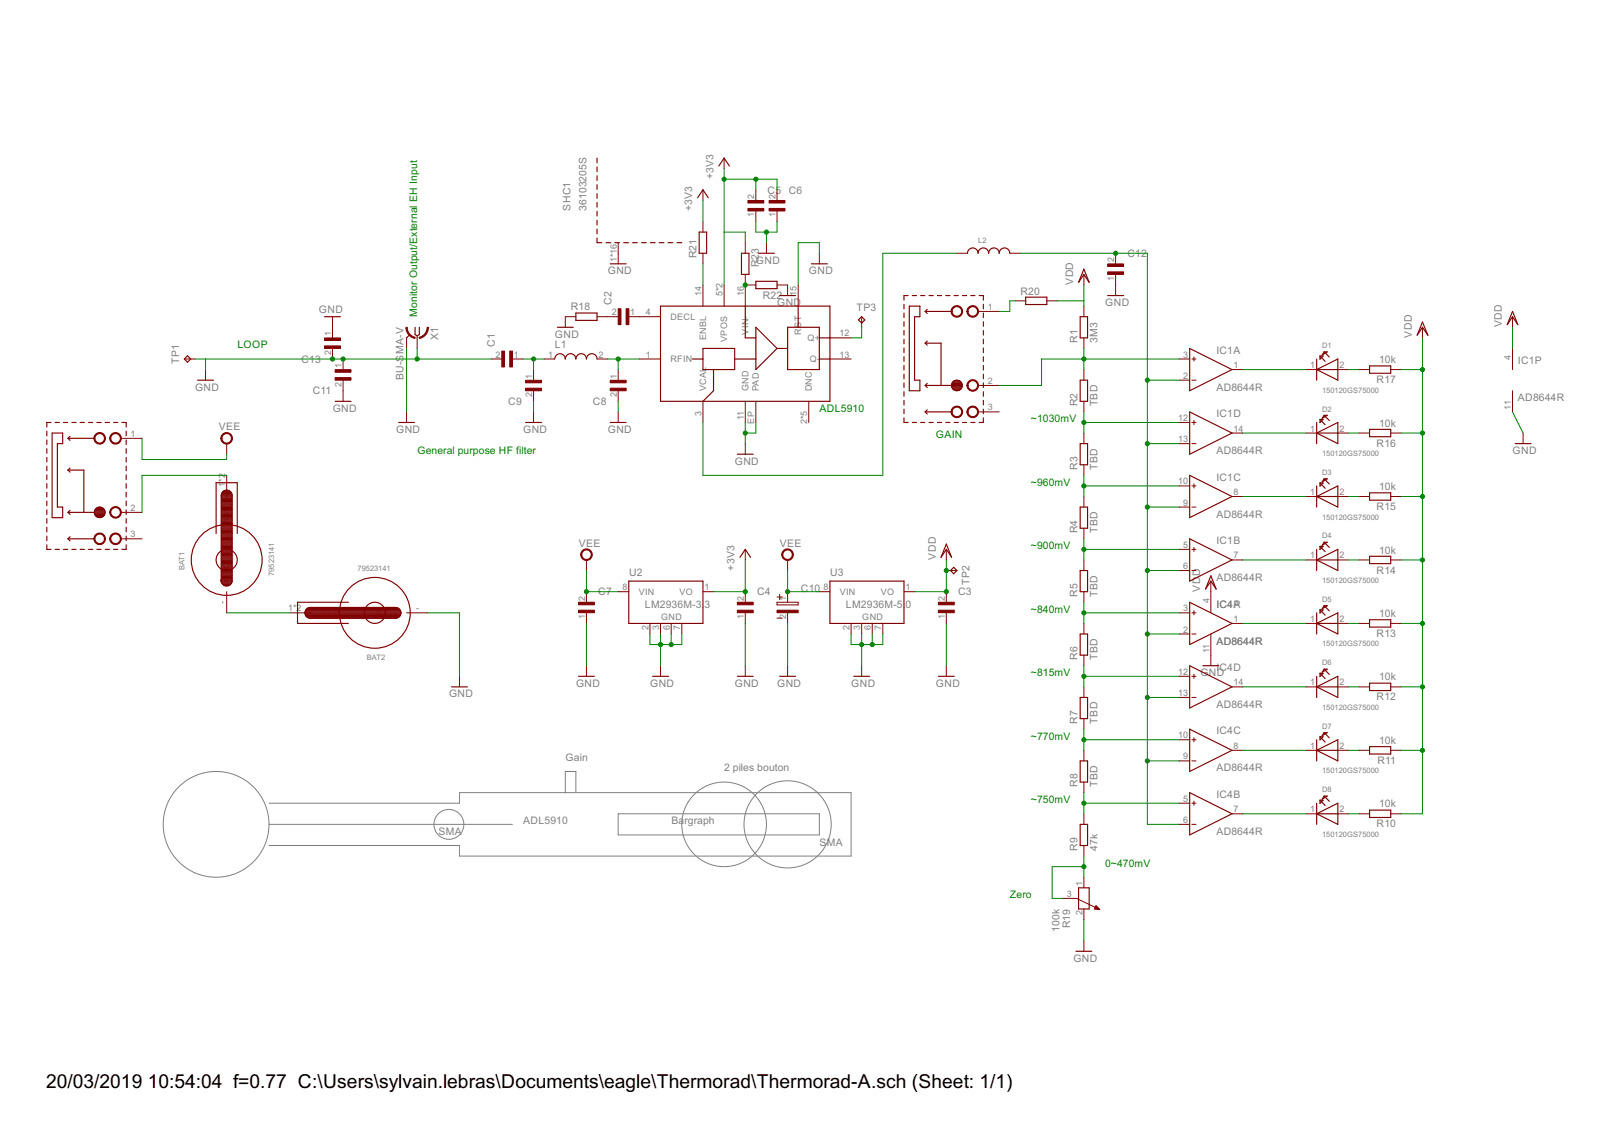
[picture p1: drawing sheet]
<svg xmlns="http://www.w3.org/2000/svg" width="297mm" height="210mm" viewBox="0 0 297 210" stroke-linecap="round" stroke-linejoin="round" font-family="sans-serif">
<g fill="none" stroke="#808080" stroke-width=".18">
<path d="M49.5 147.9h35.1v-2h72v11.7h-72v-1.9h-35.1M49.5 151.8h44.8M104 145.9v-3.9h2v3.9M113.8 149.8h37v3.9h-37z"/>
<circle cx="39.8" cy="151.8" r="9.7"/>
<circle cx="82.6" cy="151.8" r="2.75"/>
<circle cx="133.3" cy="151.8" r="7.8"/>
<circle cx="144.9" cy="151.8" r="8"/>
</g>
<g fill="none" stroke="#800000" stroke-width=".21">
<path d="M109.9 29.1v.9M109.9 30.7v.9M109.9 32.4v.8M109.9 34v.9M109.9 35.6v.9M109.9 37.3v.8M109.9 38.9v.9M128.4 36.4l1-1.5 .9 1.5M132.3 30.6l1-1.5 .9 1.5M59.7 58.3h3M106 57.6h3.9v1.4h-3.9zM109.9 40.6v.8"/>
<path d="M109.9 42.2v.9M109.9 43.8v.9h.8M111.5 44.7h.9M112.3 48.6h2.9M113.2 44.7h.8M114.8 44.7h.9M116.4 44.7h.9M118.1 44.7h.8M119.7 44.7h.9M121.3 44.7h.9M121.6 56.4h31.1v17.5h-31.1zM123 44.7h.8"/>
<path d="M124.6 44.7h.9M128.7 42.7h1.3v3.9h-1.3zM136.5 46.6h1.3v3.9h-1.3zM137.2 56.4v5.8h1.9M139.1 51.8h3.9v1.3h-3.9zM139.6 46.6h2.9M143.5 54.4h2.9M146.9 56.4v3.9M149.3 48.6h3M158 58.9l.6-.6 .6 .6-.6 .6zM166.4 56v.9M166.4 57.6v.9"/>
<path d="M166.4 59.2v.9M167.1 54.4h-.7v.9M167.3 56.4h2v1.9h-1v11.7h1v1.9h-2zM167.9 54.4h.8M169.4 54.4h.8M170.3 57.3h4.8M170.3 57.3l.3 .4M170.6 57l-.3 .3M171 54.4h.7M172.5 54.4h.8M174.1 54.4h.7M175.6 54.4h.8"/>
<path d="M177.1 54.4h.8M178.1 46.6a.97 .97 0 0 1 .9-1 .97 .97 0 0 1 1 1 .97 .97 0 0 1 1-1 .97 .97 0 0 1 .9 1 .97 .97 0 0 1 1-1 .97 .97 0 0 1 1 1 .97 .97 0 0 1 1-1 .97 .97 0 0 1 .9 1M178.7 54.4h.7M180.2 54.4h.8v.9M181 56v.9M181 57.6v.9M181 59.2v.9M188.8 54.7h3.9v1.4h-3.9zM198.8 58.3h1.4v3.9h-1.4zM199.5 49.6l.9 2.4-.9-1.5-1 1.5zM203.9 54.4h2.9M261.8 59.3l1 2.4-1-1.4-1 1.4z"/>
<path d="M278.4 57.3l.9 2.5-.9-1.5-1 1.5zM8.6 79.4v.8M9.4 77.8h-.8v.8M9.6 79.7h1.9v2h-.9v11.7h.9v1.9h-1.9zM10.1 77.8h.8M11.7 77.8h.7M13.2 77.8h.8M14.8 77.8h.7M16.3 77.8h.8M17.8 77.8h.8M19.4 77.8h.8M20.9 77.8h.8"/>
<path d="M22.4 77.8h.8v.8M23.2 79.4v.8M34.5 65.5l.6 .6-.6 .6-.6-.6zM36.4 70h2.9M61.7 73.9h2.9M73.4 77.8h2.9M75.4 61.6l-.6 .6M76.4 60.3v1.3l.4 .2 .4-.2v-1.3M96.7 77.8h3M102.1 66.1a.97 .97 0 0 1 1-1 .97 .97 0 0 1 .9 1 .97 .97 0 0 1 1-1 .97 .97 0 0 1 1 1 .97 .97 0 0 1 1-1 .97 .97 0 0 1 .9 1 .97 .97 0 0 1 1-1 .97 .97 0 0 1 1 1M102.6 60.3h2.9M112.3 77.8h2.9"/>
<path d="M127.4 66.1h2M129.4 64.2h5.8v3.9h-5.8zM131.3 68.1v3.8l-1.9 2M135.2 66.1h3.9M139.1 60.3l3.9 3.9-3.9 3.9zM143 64.2h1.9M144.9 60.3h5.9v7.8h-5.9zM150.8 62.2h1.9M150.8 66.1h1.9M166.4 60.9v.8M166.4 62.5v.8M166.4 64.1v.8"/>
<path d="M166.4 65.7v.8M166.4 67.3v.8M166.4 68.9v.8M166.4 70.5v.9M166.4 72.1v.9M166.4 73.7v.9M166.4 75.3v.9M166.4 76.9v.9h.7M167.9 77.8h.8M169.4 77.8h.8M170.3 71h6.8M170.3 75.8h4.8"/>
<path d="M170.3 63.2h2.9v7.8M170.3 63.2l.3 .4M170.3 71l.3 .4M170.3 75.8l.3 .4M170.6 62.8l-.3 .4M170.6 70.6l-.3 .4M170.6 75.5l-.3 .3M171 77.8h.7M172.5 77.8h.8M174.1 77.8h.7M175.2 71.1l.1 .4M175.2 70.8v.3"/>
<path d="M175.2 71.1h1.9M175.2 70.8h1.9M175.2 70.6v.2M175.2 71.3h1.8M175.2 70.6h1.8M175.3 71.5a.99 .99 0 0 0 1.7 0M175.3 70.5l-.1 .1M175.3 70.5a.99 .99 0 0 1 1.7 0M175.3 71.5h1.7M175.3 70.5h1.7M175.4 71.6h1.4M175.4 70.3h1.4"/>
<path d="M175.6 71.8h1M175.6 70.1h1M175.6 77.8h.8M177 70.5v.1M177 70.6l.1 .2M177.1 71.1l-.1 .4M177.1 70.8v.2M177.1 71v.1M177.1 77.8h.8M178.7 77.8h.7M181 76.9v.9h-.8M181 60.9v.8"/>
<path d="M181 62.5v.8M181 64.1v.8M181 65.7v.8M181 67.3v.8M181 68.9v.8M181 70.5v.9M181 72.1v.9M181 73.7v.9M181 75.3v.9M198.8 70h1.4v3.9h-1.4zM218.9 64.2l7.8 3.9-7.8 3.8zM218.9 75.8l7.8 3.9-7.8 3.9z"/>
<path d="M242.3 68.1l3.9-2v3.9zM242.3 79.7l3.9-1.9v3.9zM242.3 68.1h3.9M242.3 66.1v3.9M242.3 77.8v3.9M242.3 79.7h3.9M242.9 65.6h.6l-.6 .5zM242.9 77.2h.6l-.6 .6zM242.9 65.6l1 .9M242.9 77.2l1 1M243.7 64.8h.6l-1 .6zM243.7 64.8l.9 .9"/>
<path d="M243.7 76.5h.6l-1 .5zM243.7 76.5l.9 .9M252.1 67.4h3.8v1.3h-3.8zM252.1 79.1h3.8v1.3h-3.8zM8.6 81v.9M8.6 82.6v.9M8.6 84.2v.9M8.6 85.8v.9M8.6 87.4v.9M8.6 89v.9M8.6 90.7v.8M8.6 92.3v.8"/>
<path d="M8.6 93.9v.8M8.6 95.5v.8M8.6 97.1v.8M8.6 98.7v.8M12.5 80.7h4.9M12.5 94.3h4.9M12.5 99.2h4.9M12.5 86.6h2.9v7.7M12.5 80.7l.4 .4M12.5 86.6l.4 .3M12.5 94.3l.4 .4M12.5 99.2l.4 .4"/>
<path d="M12.9 80.3l-.4 .4M12.9 86.2l-.4 .4M12.9 94l-.4 .3M12.9 98.8l-.4 .4M17.4 94.4h1.9M17.4 94.3h1.9M17.4 94.1h1.9M17.4 94.6h1.9M17.5 94h1.7M17.5 94.8h1.7M17.5 93.8h1.6M17.6 94.9h1.5"/>
<path d="M17.7 93.6h1.3M17.7 95.1h1.3M17.7 95.1a.97 .97 0 0 1 0-1.5 .97 .97 0 0 1 1.5 .3 .97 .97 0 0 1-.5 1.3M17.7 95.1l.3 .1M17.9 93.5h.9M18 95.2h.7M23.2 81v.9M23.2 82.6v.9M23.2 84.2v.9M23.2 85.8v.9M23.2 87.4v.9M23.2 89v.9"/>
<path d="M23.2 90.7v.8M23.2 92.3v.8M23.2 93.9v.8M23.2 95.5v.8M23.2 97.1v.8M23.2 98.7v.8M39.8 98.2v-9.3h3.9v9.3M40.7 99.8h2M40.7 91.2v15.9M40.7 100h2M40.7 99.7h2M40.7 99.5h2"/>
<path d="M40.7 99.3h2M40.7 99.2h2M40.7 99h2M40.7 98.8h2M40.7 98.7h2M40.7 98.5h2M40.7 98.3h2M40.7 98.2h2M40.7 98h2M40.7 97.9h2M40.7 97.7h2M40.7 97.5h2"/>
<path d="M40.7 97.4h2M40.7 97.2h2M40.7 97h2M40.7 96.9h2M40.7 96.7h2M40.7 96.6h2M40.7 96.4h2M40.7 96.2h2M40.7 96.1h2M40.7 95.9h2M40.7 95.7h2M40.7 95.6h2"/>
<path d="M40.7 95.4h2M40.7 95.2h2M40.7 95.1h2M40.7 94.9h2M40.7 94.8h2M40.7 94.6h2M40.7 94.4h2M40.7 94.3h2M40.7 94.1h2M40.7 94h2M40.7 93.8h2M40.7 93.6h2"/>
<path d="M40.7 93.5h2M40.7 93.3h2M40.7 93.1h2M40.7 93h2M40.7 92.8h2M40.7 92.6h2M40.7 92.5h2M40.7 92.3h2M40.7 92.2h2M40.7 92h2M40.7 91.8h2M40.7 91.7h2"/>
<path d="M40.7 91.5h2M40.7 91.3h2M40.7 91.2h2M40.7 91v.2M40.7 91h2M40.8 90.8h1.8M40.8 90.8l-.1 .2M40.9 90.7l-.1 .1M40.9 90.7a1.01 1.01 0 0 1 1.8 .2M40.9 90.7h1.6M41 90.5h1.4M41.3 90.4h.9"/>
<path d="M42.7 90.9l-.1 16.4M135.7 83.6h2.9M198.8 81.7h1.4v3.9h-1.4zM198.8 93.4h1.4v3.9h-1.4zM218.9 87.5l7.8 3.9-7.8 3.9zM218.9 99.2l7.8 3.9-7.8 3.9zM242.3 91.4l3.9-1.9v3.9zM242.3 89.5v3.9M242.3 91.4h3.9M242.9 88.9h.6l-.6 .6zM242.9 88.9l1 1M243.7 88.2h.6l-1 .5z"/>
<path d="M243.7 88.2l.9 .9M243.7 99.8h.6l-1 .6zM243.7 99.8l.9 1M252.1 90.7h3.8v1.4h-3.8zM278.8 81.7h3M8.6 100.3v.9h.8M10.1 101.2h.8M11.7 101.2h.7M13.2 101.2h.8M14.8 101.2h.7M16.3 101.2h.8M17.8 101.2h.8"/>
<path d="M19.4 101.2h.8M20.9 101.2h.8M23.2 100.3v.9h-.8M40.7 106.8h2M40.7 107h2M40.7 105h2M40.7 100.6h2M40.7 102.4h2M40.7 107.1a.98 .98 0 0 0 1.4 .7M40.7 106.7v.4M40.7 106.7h2M40.7 106.5h2"/>
<path d="M40.7 106.3h2M40.7 106.2h2M40.7 106h2M40.7 105.9h2M40.7 105.7h2M40.7 105.5h2M40.7 105.4h2M40.7 105.2h2M40.7 104.9h2M40.7 104.7h2M40.7 104.5h2M40.7 104.4h2"/>
<path d="M40.7 104.2h2M40.7 104.1h2M40.7 103.9h2M40.7 103.7h2M40.7 103.6h2M40.7 103.4h2M40.7 103.2h2M40.7 103.1h2M40.7 102.9h2M40.7 102.7h2M40.7 102.6h2M40.7 102.3h2"/>
<path d="M40.7 102.1h2M40.7 101.9h2M40.7 101.8h2M40.7 101.6h2M40.7 101.5h2M40.7 101.3h2M40.7 101.1h2M40.7 101h2M40.7 100.8h2M40.7 100.5h2M40.7 100.3h2M40.7 100.1h2"/>
<path d="M40.7 107.1h2M40.8 107.3h1.8M40.9 107.5h1.6M41 107.6h1.4M41.3 107.8h.8M42.6 107.3l-.5 .5M56.1 112.9h17.7M56.1 112.7h17.7M56.2 113h17.6M56.2 112.5h17.5M56.2 113.2h17.5M56.3 113.3h17.3"/>
<path d="M56.3 112.4h17.4M56.4 112.2h17.1M56.4 113.5h17.1M56.5 112h16.9M56.6 113.7h16.7M56.9 111.9h16.1M57 113.8h16M57.1 113.8a1 1 0 0 1-1-1 1 1 0 0 1 1.1-1h15.6a1 1 0 0 1 1 1.2 1 1 0 0 1-1.2 .8M64.1 110.9h-9.3v3.9h9.3M115.7 107h13.7v7.8h-13.7zM136.2 102.6l1-1.4 .9 1.4M152.7 107h13.7v7.8h-13.7z"/>
<path d="M174.2 100.2l.9 2.4-.9-1.4-1 1.4zM175.5 104.5l.6 .6-.6 .5-.6-.5zM198.8 105.1h1.4v3.8h-1.4zM198.8 116.7h1.4v3.9h-1.4zM218.9 110.9l7.8 3.9-7.8 3.9zM222.8 106l1 2.5-1-1.5-.9 1.5zM242.3 114.8h3.9M242.3 103.1l3.9-1.9v3.9zM242.3 114.8l3.9-2v3.9zM242.3 101.2v3.9M242.3 112.8v3.9M242.3 103.1h3.9"/>
<path d="M242.9 100.6h.6l-.6 .6zM242.9 112.3h.6l-.6 .6zM242.9 100.6l1 1M242.9 112.3l1 1M243.7 111.5h.6l-1 .6zM243.7 111.5l.9 1M252.1 102.4h3.8v1.4h-3.8zM252.1 114.1h3.8v1.4h-3.8zM83.1 126.5h2.9M106.5 124.5h2.9M120.1 124.5h2.9M135.7 124.5h2.9"/>
<path d="M143.5 124.5h2.9M157.1 124.5h2.9M172.7 124.5h2.9M198.8 128.4h1.4v3.9h-1.4zM218.9 122.6l7.8 3.9-7.8 3.9zM218.9 134.3l7.8 3.9-7.8 3.8zM221.4 122.6h2.9M242.3 126.5l3.9-2v3.9zM242.3 138.2l3.9-2v3.9zM242.3 124.5v3.9M242.3 136.2v3.9M242.3 126.5h3.9"/>
<path d="M242.3 138.2h3.9M242.9 124h.6l-.6 .5zM242.9 135.7h.6l-.6 .5zM242.9 124l1 .9M242.9 135.7l1 .9M243.7 123.2h.6l-1 .6zM243.7 123.2l.9 1M243.7 134.9h.6l-1 .6zM243.7 134.9l.9 .9M252.1 125.8h3.8v1.3h-3.8zM252.1 137.5h3.8v1.3h-3.8zM198.8 140.1h1.4v3.9h-1.4z"/>
<path d="M198.8 151.8h1.4v3.9h-1.4zM218.9 145.9l7.8 3.9-7.8 3.9zM242.3 149.8l3.9-1.9v3.9zM242.3 147.9v3.9M242.3 149.8h3.9M242.9 147.3h.6l-.6 .6zM242.9 147.3l1 1M243.7 146.6h.6l-1 .6zM243.7 146.6l.9 .9M252.1 149.2h3.8v1.3h-3.8zM198 175.2h2.9M198.5 163.5h1.9v3.9h-1.9z"/>
<circle cx="41.7" cy="103.1" r="6.5"/>
<circle cx="41.7" cy="103.1" r="1.95"/>
<circle cx="69" cy="112.8" r="6.5"/>
<circle cx="69" cy="112.8" r="1.95"/>
</g>
<g fill="none" stroke="#800000" stroke-width=".18">
<path d="M129.4 34.9v2M133.3 29.1v2M139.1 34.9v2M139.1 38.8v2M143 34.9v2M143 38.8v2M61.2 58.3v3.9M106 58.3h-2v2M109.9 58.3h3.9M113.8 44.7v3.9M115.7 58.3h5.9M129.4 40.8v1.9"/>
<path d="M129.4 46.6v2M129.4 52.5v3.9M133.3 52.5v3.9M137.2 44.7v1.9M137.2 50.5v5.9M137.2 52.5h1.9M141.1 44.7v1.9M143 52.5h1.9v1.9M146.9 52.5v3.9M150.8 46.6v2M158.6 58.3v2M176.1 46.6h2"/>
<path d="M180 57.3h3.9M185.8 46.6h2M186.8 55.4h2M192.7 55.4h1.9M199.5 50.5v2M199.5 56.4v1.9M205.3 46.6v2M205.3 50.5v3.9M278.4 58.3v2M33.9 66.1h2M37.8 68.1v1.9M61.2 64.2v1.9"/>
<path d="M63.1 66.1v2M63.1 70v3.9M74.8 62.2v2M74.8 75.8v2M76.8 61.8v2.4M90.4 66.1h2M94.3 66.1h1.9M98.2 68.1v1.9M98.2 71.9v2M98.2 75.8v2M100.1 66.1h2M109.9 66.1h1.9"/>
<path d="M113.8 68.1v1.9M113.8 71.9v2M113.8 75.8v2M117.7 66.1h3.9M129.4 73.9v3.9M137.2 73.9v3.9M139.1 73.9v3.9M148.8 73.9v3.9M152.7 66.1h3.9M152.7 62.2h3.9M180 71h3.9M180 75.8h3.9"/>
<path d="M199.5 62.2v2M199.5 68.1v1.9M199.5 73.9v1.9M199.5 79.7v2M217 66.1h1.9M217 70h1.9M217 77.8h1.9M219.4 66.1h.7M219.4 70h.7M219.4 77.8h.7M219.7 65.7v.8M219.7 77.4v.8"/>
<path d="M226.7 68.1h2M226.7 79.7h2M240.4 68.1h1.9M240.4 79.7h1.9M246.2 68.1h2M246.2 79.7h2M250.1 68.1h2M250.1 79.7h2M255.9 68.1h2M255.9 79.7h2M261.8 60.3v1.9M278.4 64.2v3.9"/>
<path d="M278.4 71.9v3.9M280.3 79.7v2M22.2 80.7h3.9M22.2 94.3h3.9M22.2 99.2h3.9M41.7 81.7v1.9M41.7 87.5v3.9M137.2 81.7v1.9M199.5 85.6v1.9M199.5 91.4v2M199.5 97.3v1.9M217 89.5h1.9"/>
<path d="M217 93.4h1.9M217 81.7h1.9M219.4 89.5h.7M219.4 93.4h.7M219.4 81.7h.7M219.7 89.1v.8M226.7 91.4h2M240.4 91.4h1.9M246.2 91.4h2M250.1 91.4h2M255.9 91.4h2M41.7 108.9v3.9"/>
<path d="M53.4 112.8h3.9M74.8 112.8h3.9M107.9 103.1v2M107.9 108.9v2M107.9 112.8v2M113.8 108.9h1.9M119.6 114.8v1.9M121.6 114.8v1.9M123.5 114.8v1.9M125.5 114.8v1.9M129.4 108.9h1.9M137.2 101.2v1.9"/>
<path d="M137.2 108.9v2M137.2 112.8v2M143 110.9h3.9v.5h-3.9zM143 109.9h1M143 113.8h1M143.5 109.4v1M144.9 103.1v2M144.9 108.9v2M144.9 112.8v2M150.8 108.9h1.9M156.6 114.8v1.9M158.6 114.8v1.9"/>
<path d="M160.5 114.8v1.9M162.5 114.8v1.9M166.4 108.9h1.9M174.2 101.2v1.9M174.2 108.9v2M174.2 112.8v2M174.2 105.1h1.9M199.5 103.1v2M199.5 108.9v2M199.5 114.8v1.9M217 112.8h1.9M217 101.2h1.9"/>
<path d="M217 105.1h1.9M217 116.7h1.9M219.4 112.8h.7M219.4 101.2h.7M219.4 105.1h.7M219.4 116.7h.7M219.7 100.8v.7M219.7 112.5v.7M222.8 107v5.8M222.8 116.7v5.9M226.7 103.1h2M226.7 114.8h2"/>
<path d="M240.4 103.1h1.9M240.4 114.8h1.9M246.2 103.1h2M246.2 114.8h2M250.1 103.1h2M250.1 114.8h2M255.9 103.1h2M255.9 114.8h2M84.6 124.5v2M107.9 122.6v1.9M121.6 122.6v1.9M137.2 122.6v1.9"/>
<path d="M144.9 122.6v1.9M158.6 122.6v1.9M174.2 122.6v1.9M199.5 120.6v2M199.5 126.5v1.9M199.5 132.3v2M199.5 138.2v1.9M217 124.5h1.9M217 128.4h1.9M217 136.2h1.9M219.4 124.5h.7M219.4 128.4h.7"/>
<path d="M219.4 136.2h.7M219.7 124.1v.8M219.7 135.8v.8M226.7 126.5h2M226.7 138.2h2M240.4 126.5h1.9M240.4 138.2h1.9M246.2 126.5h2M246.2 138.2h2M250.1 126.5h2M250.1 138.2h2M255.9 126.5h2"/>
<path d="M255.9 138.2h2M199.5 144v1.9M199.5 149.8v2M199.5 155.7v1.9M217 140.1h1.9M217 147.9h1.9M217 151.8h1.9M219.4 140.1h.7M219.4 147.9h.7M219.4 151.8h.7M219.7 147.5v.8M226.7 149.8h2"/>
<path d="M240.4 149.8h1.9M246.2 149.8h2M250.1 149.8h2M255.9 149.8h2M195.6 165.4h2.5l4.3 2.1M199.5 161.5v2M199.5 167.4v1.9M199.5 173.2v2M201.4 167.3h.9M201.5 167.3h.7M201.5 167.2h.6M201.6 167.1h.4"/>
<path d="M201.6 167h.3M201.7 166.9h.1M201.7 166.8h.1M201.7 166.8l.7 .7-1-.1zM202 167.4h.4"/>
</g>
<g fill="#800000" stroke="#800000" stroke-width=".18">
<path d="M78.6 60.3h.2a2.03 2.03 0 0 1-1.6 2l-.1-.2 .7-.3a1.79 1.79 0 0 0 .8-1.5z" fill-rule="evenodd"/>
<path d="M74.7 60.3h.3a1.85 1.85 0 0 0 1.4 1.8v.2a2.01 2.01 0 0 1-1.7-2z" fill-rule="evenodd"/>
<path d="M41 79.9a1.07 1.07 0 0 1 1.7 .3 1.07 1.07 0 0 1-.8 1.6 1.07 1.07 0 0 1-1.3-1.1h.3a.89 .89 0 0 1 1.3-.7 .89 .89 0 0 1 .1 1.5 .89 .89 0 0 1-1.4-.5v-.3h-.3z" fill-rule="evenodd"/>
<path d="M107.2 101.3a1.07 1.07 0 0 1 1.7 .3 1.07 1.07 0 0 1-.7 1.6 1.07 1.07 0 0 1-1.3-1.1h.2a.87 .87 0 0 1 1.2-.8 .87 .87 0 0 1 .2 1.5 .87 .87 0 0 1-1.4-.4v-.3h-.2z" fill-rule="evenodd"/>
<path d="M144.3 101.3a1.07 1.07 0 0 1 1.6 .4 1.07 1.07 0 0 1-.7 1.5 1.07 1.07 0 0 1-1.3-1.1h.2a.87 .87 0 0 1 1.2-.8 .87 .87 0 0 1 .2 1.5 .87 .87 0 0 1-1.4-.4v-.3h-.2z" fill-rule="evenodd"/>
<path d="M178.3 56.5a1.07 1.07 0 0 1 1.7 .4 1.07 1.07 0 0 1-.7 1.5 1.07 1.07 0 0 1-1.4-1.1h.3a.89 .89 0 0 1 1.3-.7 .89 .89 0 0 1 .1 1.5 .89 .89 0 0 1-1.4-.5v-.3h-.3z" fill-rule="evenodd"/>
<path d="M178.3 70.2a1.07 1.07 0 0 1 1.7 .3 1.07 1.07 0 0 1-.7 1.5 1.07 1.07 0 0 1-1.4-1h.3a.89 .89 0 0 1 1.3-.8 .89 .89 0 0 1 .1 1.5 .89 .89 0 0 1-1.4-.5v-.2h-.3z" fill-rule="evenodd"/>
<path d="M178.3 75a1.07 1.07 0 0 1 1.7 .4 1.07 1.07 0 0 1-.7 1.5 1.07 1.07 0 0 1-1.4-1.1h.3a.89 .89 0 0 1 1.3-.7 .89 .89 0 0 1 .1 1.5 .89 .89 0 0 1-1.4-.5v-.3h-.3z" fill-rule="evenodd"/>
<path d="M175.4 75a1.07 1.07 0 0 1 1.6 .4 1.07 1.07 0 0 1-.7 1.5 1.07 1.07 0 0 1-1.3-1.1h.2a.88 .88 0 0 1 1.3-.8 .88 .88 0 0 1 .2 1.5 .88 .88 0 0 1-1.4-.4l-.1-.3h-.2z" fill-rule="evenodd"/>
<path d="M175.4 56.5a1.07 1.07 0 0 1 1.6 .4 1.07 1.07 0 0 1-.7 1.5 1.07 1.07 0 0 1-1.3-1.1h.2a.88 .88 0 0 1 1.3-.8 .88 .88 0 0 1 .2 1.5 .88 .88 0 0 1-1.4-.4l-.1-.3h-.2z" fill-rule="evenodd"/>
<path d="M20.6 79.9a1.07 1.07 0 0 1 1.6 .3 1.07 1.07 0 0 1-.7 1.6 1.07 1.07 0 0 1-1.3-1.1h.2a.88 .88 0 0 1 1.2-.8 .88 .88 0 0 1 .3 1.4 .88 .88 0 0 1-1.5-.3v-.3h-.2z" fill-rule="evenodd"/>
<path d="M20.6 93.5a1.07 1.07 0 0 1 1.6 .4 1.07 1.07 0 0 1-.7 1.5 1.07 1.07 0 0 1-1.3-1.1h.2a.88 .88 0 0 1 1.2-.8 .88 .88 0 0 1 .3 1.5 .88 .88 0 0 1-1.5-.4v-.3h-.2z" fill-rule="evenodd"/>
<path d="M20.6 98.4a1.07 1.07 0 0 1 1.6 .3 1.07 1.07 0 0 1-.7 1.6 1.07 1.07 0 0 1-1.3-1.1h.2a.88 .88 0 0 1 1.2-.8 .88 .88 0 0 1 .3 1.4 .88 .88 0 0 1-1.5-.3v-.3h-.2z" fill-rule="evenodd"/>
<path d="M17.7 98.4a1.07 1.07 0 0 1 1.6 .3 1.07 1.07 0 0 1-.7 1.6 1.07 1.07 0 0 1-1.3-1.1h.2a.87 .87 0 0 1 1.2-.8 .87 .87 0 0 1 .2 1.4 .87 .87 0 0 1-1.4-.3v-.3h-.2z" fill-rule="evenodd"/>
<path d="M17.7 79.9a1.07 1.07 0 0 1 1.6 .3 1.07 1.07 0 0 1-.7 1.6 1.07 1.07 0 0 1-1.3-1.1h.2a.87 .87 0 0 1 1.2-.8 .87 .87 0 0 1 .2 1.4 .87 .87 0 0 1-1.4-.3v-.3h-.2z" fill-rule="evenodd"/>
</g>
<g fill="#800000" stroke="#800000" stroke-width=".18">
<path d="M92.4 64.6h.5v3h-.5z"/>
<path d="M93.8 64.6h.5v3h-.5z"/>
<path d="M113.8 56.9h.5v2.9h-.5z"/>
<path d="M115.2 56.9h.5v2.9h-.5z"/>
<path d="M172.7 110.9h2.9v.5h-2.9z"/>
<path d="M172.7 112.4h2.9v.4h-2.9z"/>
<path d="M135.7 110.9h2.9v.5h-2.9z"/>
<path d="M135.7 112.4h2.9v.4h-2.9z"/>
<path d="M137.6 36.9h3v.5h-3z"/>
<path d="M137.6 38.4h3v.4h-3z"/>
<path d="M141.5 36.9h3v.5h-3z"/>
<path d="M141.5 38.4h3v.4h-3z"/>
<path d="M106.5 110.9h2.9v.5h-2.9z"/>
<path d="M106.5 112.4h2.9v.4h-2.9z"/>
<path d="M112.3 71.5h2.9v.4h-2.9z"/>
<path d="M112.3 70h2.9v.5h-2.9z"/>
<path d="M96.7 71.5h3v.4h-3z"/>
<path d="M96.7 70h3v.5h-3z"/>
<path d="M143 112.4h3.9v.4h-3.9z"/>
<path d="M203.9 48.6h2.9v.5h-2.9z"/>
<path d="M203.9 50.1h2.9v.4h-2.9z"/>
<path d="M61.7 69.5h2.9v.5h-2.9z"/>
<path d="M61.7 68.1h2.9v.4h-2.9z"/>
<path d="M59.7 63.7h3v.5h-3z"/>
<path d="M59.7 62.2h3v.5h-3z"/>
</g>
<g fill="none" stroke="#008000" stroke-width=".18">
<path d="M129.4 36.9v3.9M133.3 33h9.7v1.9M133.3 31.1v21.4M139.1 33v1.9M129.4 48.6v3.9M133.3 42.7h3.9v2M139.1 40.8v1.9h3.9v-1.9M141.1 42.7v2M150.8 46.6v-1.9h-3.9v7.8M176.1 46.6h-13.6v40.9h-33.1v-9.7M186.8 55.4h-1v1.9h-1.9M187.8 46.6h23.4v105.2h5.8"/>
<path d="M194.6 55.4h4.9M199.5 52.5v3.9M35.9 66.1h54.5M37.8 66.1v2M74.8 64.2v11.6M76.8 64.2v1.9M96.2 66.1h3.9M98.2 66.1v2M98.2 73.9v1.9M111.8 66.1h5.9M113.8 66.1v2M113.8 73.9v1.9"/>
<path d="M137.2 77.8v3.9M139.1 77.8v1.9h-1.9M158.6 60.3v1.9h-2M199.5 64.2v3.9M199.5 75.8v3.9M199.5 77.8h17.5M211.2 70h5.8M217 66.1h-25.3v4.9h-7.8M228.7 79.7h11.7M228.7 68.1h11.7M248.2 79.7h1.9M248.2 68.1h1.9"/>
<path d="M257.9 79.7h3.9M257.9 68.1h3.9M261.8 62.2v87.6h-3.9M278.4 75.8l1.9 3.9M278.4 60.3v3.9M26.1 80.7v3.9h15.6v-1M41.7 87.5h-15.6v6.8M199.5 87.5v3.9M199.5 99.2v3.9M199.5 89.5h17.5M211.2 81.7h5.8M211.2 93.4h5.8"/>
<path d="M228.7 91.4h11.7M248.2 91.4h1.9M257.9 91.4h3.9M41.7 112.8h11.7M78.7 112.8h5.9v11.7M107.9 105.1v3.8h5.9M107.9 114.8v7.8M119.6 116.7v2h5.9v-2M121.6 116.7v5.9M123.5 116.7v2M137.2 103.1v5.8h-5.9M137.2 114.8v7.8"/>
<path d="M144.9 105.1v3.8h5.9M144.9 114.8v7.8M156.6 116.7v2h5.9v-2M158.6 116.7v5.9M160.5 116.7v2M174.2 103.1v5.8h-5.9M174.2 114.8v7.8M199.5 110.9v3.9M199.5 112.8h17.5M199.5 101.2h17.5M211.2 105.1h5.8M211.2 116.7h5.8"/>
<path d="M228.7 103.1h11.7M228.7 114.8h11.7M248.2 103.1h1.9M248.2 114.8h1.9M257.9 103.1h3.9M257.9 114.8h3.9M199.5 122.6v3.9M199.5 134.3v3.9M199.5 136.2h17.5M199.5 124.5h17.5M211.2 128.4h5.8M228.7 126.5h11.7"/>
<path d="M228.7 138.2h11.7M248.2 126.5h1.9M248.2 138.2h1.9M257.9 126.5h3.9M257.9 138.2h3.9M199.5 145.9v3.9M199.5 157.6v3.9M199.5 147.9h17.5M199.5 159.6h-5.9v5.8h2M211.2 140.1h5.8M228.7 149.8h11.7M248.2 149.8h1.9"/>
<path d="M199.5 169.3v3.9"/>
</g>
<g fill="#008000" stroke="#008000" stroke-width=".18">
<circle cx="199.5" cy="147.9" r=".38"/>
<circle cx="199.5" cy="136.2" r=".38"/>
<circle cx="199.5" cy="124.5" r=".38"/>
<circle cx="199.5" cy="112.8" r=".38"/>
<circle cx="199.5" cy="101.2" r=".38"/>
<circle cx="199.5" cy="89.5" r=".38"/>
<circle cx="199.5" cy="77.8" r=".38"/>
<circle cx="199.5" cy="66.1" r=".38"/>
<circle cx="158.6" cy="118.7" r=".38"/>
<circle cx="160.5" cy="118.7" r=".38"/>
<circle cx="137.2" cy="79.7" r=".38"/>
<circle cx="121.6" cy="118.7" r=".38"/>
<circle cx="123.5" cy="118.7" r=".38"/>
<circle cx="141.1" cy="42.7" r=".38"/>
<circle cx="76.8" cy="66.1" r=".38"/>
<circle cx="63.1" cy="66.1" r=".38"/>
<circle cx="61.2" cy="66.1" r=".38"/>
<circle cx="174.2" cy="108.9" r=".38"/>
<circle cx="174.2" cy="105.1" r=".38"/>
<circle cx="261.8" cy="68.1" r=".38"/>
<circle cx="261.8" cy="79.7" r=".38"/>
<circle cx="261.8" cy="91.4" r=".38"/>
<circle cx="261.8" cy="103.1" r=".38"/>
<circle cx="261.8" cy="114.8" r=".38"/>
<circle cx="261.8" cy="126.5" r=".38"/>
<circle cx="261.8" cy="138.2" r=".38"/>
<circle cx="211.2" cy="140.1" r=".38"/>
<circle cx="211.2" cy="128.4" r=".38"/>
<circle cx="211.2" cy="116.7" r=".38"/>
<circle cx="211.2" cy="105.1" r=".38"/>
<circle cx="211.2" cy="93.4" r=".38"/>
<circle cx="211.2" cy="81.7" r=".38"/>
<circle cx="211.2" cy="70" r=".38"/>
<circle cx="205.3" cy="46.6" r=".38"/>
<circle cx="199.5" cy="159.6" r=".38"/>
<circle cx="137.2" cy="108.9" r=".38"/>
<circle cx="139.1" cy="33" r=".38"/>
<circle cx="133.3" cy="33" r=".38"/>
<circle cx="107.9" cy="108.9" r=".38"/>
<circle cx="144.9" cy="108.9" r=".38"/>
<circle cx="98.2" cy="66.1" r=".38"/>
<circle cx="113.8" cy="66.1" r=".38"/>
<circle cx="137.2" cy="52.5" r=".38"/>
</g>
<g font-size="4">
<text x="8.5" y="200.4">20/03/2019</text>
<text x="27.2" y="200.4">10:54:04 f=0.77 C:\Users\sylvain.lebras\Documents\eagle\Thermorad\Thermorad-A.sch (Sheet: 1/1)</text>
</g>
<g font-size="2.1" fill="#808080">
<text x="131.3" y="33" transform="rotate(-90 131.3 33)">+3V3</text>
<text x="141.3" y="35.6">C5 C6</text>
<text x="105" y="38.8" transform="rotate(-90 105 38.8)">SHC1</text>
<text x="107.9" y="38.8" transform="rotate(-90 107.9 38.8)">36103205S</text>
<text x="127.4" y="38.8" transform="rotate(-90 127.4 38.8)">+3V3</text>
<text x="128.2" y="47.6" transform="rotate(-90 128.2 47.6)">R21</text>
<text x="207.5" y="47.3">C12</text>
<text x="111.9" y="50.5">GND</text>
<text x="139.1" y="48.6">GND</text>
<text x="139.7" y="49.2" transform="rotate(-90 139.7 49.2)">R23</text>
<text x="148.9" y="50.5">GND</text>
<text x="197.5" y="52.4" transform="rotate(-90 197.5 52.4)">VDD</text>
<text x="58.7" y="57.7">GND</text>
<text x="105" y="57.2">R18</text>
<text x="112.5" y="56.1" transform="rotate(-90 112.5 56.1)">C2</text>
<text x="140.4" y="55">R22</text>
<text x="143" y="56.4">GND</text>
<text x="157.6" y="57.3">TP3</text>
<text x="187.8" y="54.2">R20</text>
<text x="203.4" y="56.4">GND</text>
<text x="80.7" y="62.6" transform="rotate(-90 80.7 62.6)">X1</text>
<text x="91.1" y="63.9" transform="rotate(-90 91.1 63.9)">C1</text>
<text x="102.1" y="62.2">GND</text>
<text x="102.1" y="64.2">L1</text>
<text x="198.3" y="63.1" transform="rotate(-90 198.3 63.1)">R1</text>
<text x="202" y="63.2" transform="rotate(-90 202 63.2)">3M3</text>
<text x="223.9" y="65.1">IC1A</text>
<text x="259.9" y="62.2" transform="rotate(-90 259.9 62.2)">VDD</text>
<text x="276.4" y="60.2" transform="rotate(-90 276.4 60.2)">VDD</text>
<text x="33" y="67" transform="rotate(-90 33 67)">TP1</text>
<text x="35.9" y="71.9">GND</text>
<text x="55.5" y="66.8">C13</text>
<text x="74.2" y="70" transform="rotate(-90 74.2 70)">BU-SMA-V</text>
<text x="223.9" y="71.9">AD8644R</text>
<text x="253.3" y="70.6">R17</text>
<text x="253.8" y="66.9">10k</text>
<text x="279.4" y="67.1">IC1P</text>
<text x="57.6" y="72.6">C11</text>
<text x="61.2" y="75.8">GND</text>
<text x="93.6" y="74.6">C9</text>
<text x="109.1" y="74.6">C8</text>
<text x="198.3" y="74.8" transform="rotate(-90 198.3 74.8)">R2</text>
<text x="202" y="74.8" transform="rotate(-90 202 74.8)">TBD</text>
<text x="223.9" y="76.8">IC1D</text>
<text x="279.4" y="73.9">AD8644R</text>
<text x="40.3" y="79.2">VEE</text>
<text x="72.9" y="79.7">GND</text>
<text x="96.3" y="79.7">GND</text>
<text x="111.9" y="79.7">GND</text>
<text x="223.9" y="83.6">AD8644R</text>
<text x="253.3" y="82.2">R16</text>
<text x="253.8" y="78.6">10k</text>
<text x="278.4" y="83.6">GND</text>
<text x="135.2" y="85.6">GND</text>
<text x="198.3" y="86.5" transform="rotate(-90 198.3 86.5)">R3</text>
<text x="202" y="86.5" transform="rotate(-90 202 86.5)">TBD</text>
<text x="223.9" y="88.5">IC1C</text>
<text x="223.9" y="95.3">AD8644R</text>
<text x="253.3" y="93.9">R15</text>
<text x="253.8" y="90.2">10k</text>
<text x="106.5" y="100.7">VEE</text>
<text x="143.5" y="100.7">VEE</text>
<text x="198.3" y="98.2" transform="rotate(-90 198.3 98.2)">R4</text>
<text x="202" y="98.2" transform="rotate(-90 202 98.2)">TBD</text>
<text x="223.9" y="100.2">IC1B</text>
<text x="253.8" y="101.9">10k</text>
<text x="115.8" y="106">U2</text>
<text x="135.2" y="105" transform="rotate(-90 135.2 105)">+3V3</text>
<text x="152.8" y="106">U3</text>
<text x="172.2" y="103.1" transform="rotate(-90 172.2 103.1)">VDD</text>
<text x="178.4" y="107.7" transform="rotate(-90 178.4 107.7)">TP2</text>
<text x="223.9" y="107">AD8644R</text>
<text x="253.3" y="105.6">R14</text>
<text x="110.1" y="109.6">C7</text>
<text x="118.7" y="111.9">LM2936M-3.</text>
<text x="129.7" y="111.9">3</text>
<text x="139.3" y="109.6">C4</text>
<text x="147.4" y="108.9">C10</text>
<text x="155.7" y="111.9">LM2936M-5.</text>
<text x="166.7" y="111.9">0</text>
<text x="176.3" y="109.6">C3</text>
<text x="198.3" y="109.9" transform="rotate(-90 198.3 109.9)">R5</text>
<text x="202" y="109.9" transform="rotate(-90 202 109.9)">TBD</text>
<text x="220.9" y="108.9" transform="rotate(-90 220.9 108.9)">VDD</text>
<text x="223.9" y="111.9">IC4P</text>
<text x="223.9" y="111.9">IC4A</text>
<text x="253.8" y="113.6">10k</text>
<text x="223.9" y="118.7">AD8644R</text>
<text x="253.3" y="117.3">R13</text>
<text x="198.3" y="121.6" transform="rotate(-90 198.3 121.6)">R6</text>
<text x="202" y="121.6" transform="rotate(-90 202 121.6)">TBD</text>
<text x="220.9" y="124.5">GND</text>
<text x="223.9" y="123.5">IC4D</text>
<text x="253.8" y="125.3">10k</text>
<text x="82.7" y="128.4">GND</text>
<text x="106" y="126.5">GND</text>
<text x="119.7" y="126.5">GND</text>
<text x="135.2" y="126.5">GND</text>
<text x="143" y="126.5">GND</text>
<text x="156.7" y="126.5">GND</text>
<text x="172.2" y="126.5">GND</text>
<text x="223.9" y="130.4">AD8644R</text>
<text x="253.3" y="129">R12</text>
<text x="198.3" y="133.3" transform="rotate(-90 198.3 133.3)">R7</text>
<text x="202" y="133.3" transform="rotate(-90 202 133.3)">TBD</text>
<text x="223.9" y="135.2">IC4C</text>
<text x="253.8" y="137">10k</text>
<text x="104.1" y="140.1">Gain</text>
<text x="133.3" y="142">2 piles bouton</text>
<text x="223.9" y="142">AD8644R</text>
<text x="253.5" y="140.7">R11</text>
<text x="198.3" y="144.9" transform="rotate(-90 198.3 144.9)">R8</text>
<text x="202" y="144.9" transform="rotate(-90 202 144.9)">TBD</text>
<text x="223.9" y="146.9">IC4B</text>
<text x="253.8" y="148.7">10k</text>
<text x="80.7" y="153.7">SMA</text>
<text x="96.3" y="151.8">ADL5910</text>
<text x="123.6" y="151.8">Bargraph</text>
<text x="150.8" y="155.7">SMA</text>
<text x="223.9" y="153.7">AD8644R</text>
<text x="253.3" y="152.3">R10</text>
<text x="198.3" y="156.6" transform="rotate(-90 198.3 156.6)">R9</text>
<text x="202" y="156.7" transform="rotate(-90 202 156.7)">47k</text>
<text x="195" y="171.6" transform="rotate(-90 195 171.6)">100k</text>
<text x="196.9" y="170.9" transform="rotate(-90 196.9 170.9)">R19</text>
<text x="197.6" y="177.1">GND</text>
</g>
<g font-size="2.1" fill="#008000">
<text x="76.8" y="58.3" transform="rotate(-90 76.8 58.3)">Monitor Output/External EH Input</text>
<text x="43.7" y="64.2">LOOP</text>
<text x="150.8" y="75.8">ADL5910</text>
<text x="189.7" y="77.8">~1030mV</text>
<text x="76.8" y="83.6">General purpose HF filter</text>
<text x="172.2" y="80.7">GAIN</text>
<text x="189.7" y="89.5">~960mV</text>
<text x="189.7" y="101.2">~900mV</text>
<text x="189.7" y="112.8">~840mV</text>
<text x="189.7" y="124.5">~815mV</text>
<text x="189.7" y="136.2">~770mV</text>
<text x="189.7" y="147.9">~750mV</text>
<text x="203.4" y="159.6">0~470mV</text>
<text x="185.9" y="165.4">Zero</text>
</g>
<g font-size="1.8" fill="#808080">
<text x="138.8" y="40" transform="rotate(-90 138.8 40)">1</text>
<text x="138.8" y="36.6" transform="rotate(-90 138.8 36.6)">2</text>
<text x="142.7" y="40" transform="rotate(-90 142.7 40)">1</text>
<text x="142.7" y="36.6" transform="rotate(-90 142.7 36.6)">2</text>
<text x="113.5" y="48.3" transform="rotate(-90 113.5 48.3)">1*16</text>
<text x="205" y="51.7" transform="rotate(-90 205 51.7)">1</text>
<text x="205" y="48.3" transform="rotate(-90 205 48.3)">2</text>
<text x="112.6" y="58">2</text>
<text x="116" y="58">1</text>
<text x="118.9" y="58">4</text>
<text x="123.4" y="58.9">DECL</text>
<text x="129.1" y="54.6" transform="rotate(-90 129.1 54.6)">14</text>
<text x="133" y="54.6" transform="rotate(-90 133 54.6)">5*2</text>
<text x="136.9" y="54.6" transform="rotate(-90 136.9 54.6)">16</text>
<text x="146.6" y="54.6" transform="rotate(-90 146.6 54.6)">15</text>
<text x="181.8" y="57.1">1</text>
<text x="60.9" y="65.3" transform="rotate(-90 60.9 65.3)">2</text>
<text x="60.9" y="61.9" transform="rotate(-90 60.9 61.9)">1</text>
<text x="91.2" y="65.8">2</text>
<text x="94.6" y="65.8">1</text>
<text x="100.9" y="65.8">1</text>
<text x="110.2" y="65.8">2</text>
<text x="118.9" y="65.8">1</text>
<text x="129.9" y="62.7" transform="rotate(-90 129.9 62.7)">ENBL</text>
<text x="133.8" y="63" transform="rotate(-90 133.8 63)">VPOS</text>
<text x="137.7" y="61.6" transform="rotate(-90 137.7 61.6)">VIN-</text>
<text x="147.5" y="61.6" transform="rotate(-90 147.5 61.6)">RST</text>
<text x="148.6" y="62.8">Q+</text>
<text x="154.5" y="61.9">12</text>
<text x="154.5" y="65.8">13</text>
<text x="217.8" y="65.8">3</text>
<text x="62.9" y="71.2" transform="rotate(-90 62.9 71.2)">2</text>
<text x="62.9" y="67.8" transform="rotate(-90 62.9 67.8)">1</text>
<text x="97.9" y="69.7" transform="rotate(-90 97.9 69.7)">1</text>
<text x="113.5" y="69.7" transform="rotate(-90 113.5 69.7)">1</text>
<text x="123.4" y="66.7">RFIN</text>
<text x="149.1" y="66.7">Q-</text>
<text x="181.8" y="70.7">2</text>
<text x="217.8" y="69.7">2</text>
<text x="227" y="67.8">1</text>
<text x="241.1" y="67.8">1</text>
<text x="246.5" y="67.8">2</text>
<text x="278.1" y="66.3" transform="rotate(-90 278.1 66.3)">4</text>
<text x="97.9" y="73.1" transform="rotate(-90 97.9 73.1)">2</text>
<text x="113.5" y="73.1" transform="rotate(-90 113.5 73.1)">2</text>
<text x="129.1" y="76.6" transform="rotate(-90 129.1 76.6)">3</text>
<text x="129.9" y="72.1" transform="rotate(-90 129.9 72.1)">VCAL</text>
<text x="136.9" y="77.4" transform="rotate(-90 136.9 77.4)">11</text>
<text x="137.7" y="72.1" transform="rotate(-90 137.7 72.1)">GND</text>
<text x="138.8" y="78" transform="rotate(-90 138.8 78)">EP</text>
<text x="139.7" y="72.1" transform="rotate(-90 139.7 72.1)">PAD</text>
<text x="149.4" y="72.1" transform="rotate(-90 149.4 72.1)">DNC</text>
<text x="181.8" y="75.6">3</text>
<text x="216.9" y="77.5">12</text>
<text x="278.1" y="75.4" transform="rotate(-90 278.1 75.4)">11</text>
<text x="24" y="80.4">1</text>
<text x="148.6" y="78.1" transform="rotate(-90 148.6 78.1)">2*5</text>
<text x="216.9" y="81.4">13</text>
<text x="227" y="79.5">14</text>
<text x="241.1" y="79.5">1</text>
<text x="246.5" y="79.5">2</text>
<text x="41.4" y="89.6" transform="rotate(-90 41.4 89.6)">1</text>
<text x="41.4" y="88.7" transform="rotate(-90 41.4 88.7)">*2</text>
<text x="216.9" y="89.2">10</text>
<text x="24" y="94.1">2</text>
<text x="217.8" y="93.1">9</text>
<text x="227" y="91.1">8</text>
<text x="241.1" y="91.1">1</text>
<text x="246.5" y="91.1">2</text>
<text x="24" y="98.9">3</text>
<text x="217.8" y="100.9">5</text>
<text x="217.8" y="104.8">6</text>
<text x="227" y="102.8">7</text>
<text x="241.1" y="102.8">1</text>
<text x="246.5" y="102.8">2</text>
<text x="41.4" y="111.3" transform="rotate(-90 41.4 111.3)">-</text>
<text x="53.1" y="112.6">1*2</text>
<text x="76.6" y="112.6">-</text>
<text x="107.7" y="110.6" transform="rotate(-90 107.7 110.6)">2</text>
<text x="114.5" y="108.7">8</text>
<text x="117.5" y="109.5">VIN</text>
<text x="125.1" y="109.5">VO</text>
<text x="129.6" y="108.7">1</text>
<text x="136.9" y="110.6" transform="rotate(-90 136.9 110.6)">2</text>
<text x="144.7" y="110.6" transform="rotate(-90 144.7 110.6)">1</text>
<text x="151.5" y="108.7">8</text>
<text x="154.6" y="109.5">VIN</text>
<text x="162.1" y="109.5">VO</text>
<text x="166.6" y="108.7">1</text>
<text x="173.9" y="110.6" transform="rotate(-90 173.9 110.6)">2</text>
<text x="217.8" y="112.6">3</text>
<text x="222.6" y="111" transform="rotate(-90 222.6 111)">4</text>
<text x="107.7" y="114" transform="rotate(-90 107.7 114)">1</text>
<text x="119.4" y="116" transform="rotate(-90 119.4 116)">2</text>
<text x="121.3" y="116" transform="rotate(-90 121.3 116)">3</text>
<text x="121.7" y="114.2">GND</text>
<text x="123.2" y="116" transform="rotate(-90 123.2 116)">6</text>
<text x="125.2" y="116" transform="rotate(-90 125.2 116)">7</text>
<text x="136.9" y="114" transform="rotate(-90 136.9 114)">1</text>
<text x="144.7" y="114" transform="rotate(-90 144.7 114)">2</text>
<text x="156.4" y="116" transform="rotate(-90 156.4 116)">2</text>
<text x="158.3" y="116" transform="rotate(-90 158.3 116)">3</text>
<text x="158.7" y="114.2">GND</text>
<text x="160.3" y="116" transform="rotate(-90 160.3 116)">6</text>
<text x="162.2" y="116" transform="rotate(-90 162.2 116)">7</text>
<text x="173.9" y="114" transform="rotate(-90 173.9 114)">1</text>
<text x="217.8" y="116.5">2</text>
<text x="227" y="114.5">1</text>
<text x="241.1" y="114.5">1</text>
<text x="246.5" y="114.5">2</text>
<text x="216.9" y="124.3">12</text>
<text x="222.6" y="120.2" transform="rotate(-90 222.6 120.2)">11</text>
<text x="216.9" y="128.1">13</text>
<text x="227" y="126.2">14</text>
<text x="241.1" y="126.2">1</text>
<text x="246.5" y="126.2">2</text>
<text x="216.9" y="135.9">10</text>
<text x="227" y="137.9">8</text>
<text x="241.1" y="137.9">1</text>
<text x="246.5" y="137.9">2</text>
<text x="217.8" y="139.8">9</text>
<text x="217.8" y="147.6">5</text>
<text x="227" y="149.6">7</text>
<text x="241.1" y="149.6">1</text>
<text x="246.5" y="149.6">2</text>
<text x="217.8" y="151.5">6</text>
<text x="196.3" y="165.1">3</text>
<text x="199.2" y="163.2" transform="rotate(-90 199.2 163.2)">1</text>
<text x="199.2" y="168.5" transform="rotate(-90 199.2 168.5)">2</text>
</g>
<g font-size="1.5" fill="#808080">
<text x="180" y="44.7">L2</text>
<text x="243.3" y="64.1">D1</text>
<text x="243.3" y="75.8">D2</text>
<text x="243.3" y="72.3">150120GS75000</text>
<text x="243.3" y="84">150120GS75000</text>
<text x="243.3" y="87.5">D3</text>
<text x="243.3" y="95.7">150120GS75000</text>
<text x="243.3" y="99.1">D4</text>
<text x="33.9" y="105" transform="rotate(-90 33.9 105)">BAT1</text>
<text x="50.5" y="106" transform="rotate(-90 50.5 106)">79523141</text>
<text x="65.8" y="105">79523141</text>
<text x="243.3" y="107.3">150120GS75000</text>
<text x="243.3" y="110.8">D5</text>
<text x="243.3" y="119">150120GS75000</text>
<text x="67.5" y="121.6">BAT2</text>
<text x="243.3" y="122.5">D6</text>
<text x="243.3" y="130.7">150120GS75000</text>
<text x="243.3" y="134.2">D7</text>
<text x="243.3" y="142.4">150120GS75000</text>
<text x="243.3" y="145.9">D8</text>
<text x="243.3" y="154.1">150120GS75000</text>
</g>
</svg>
